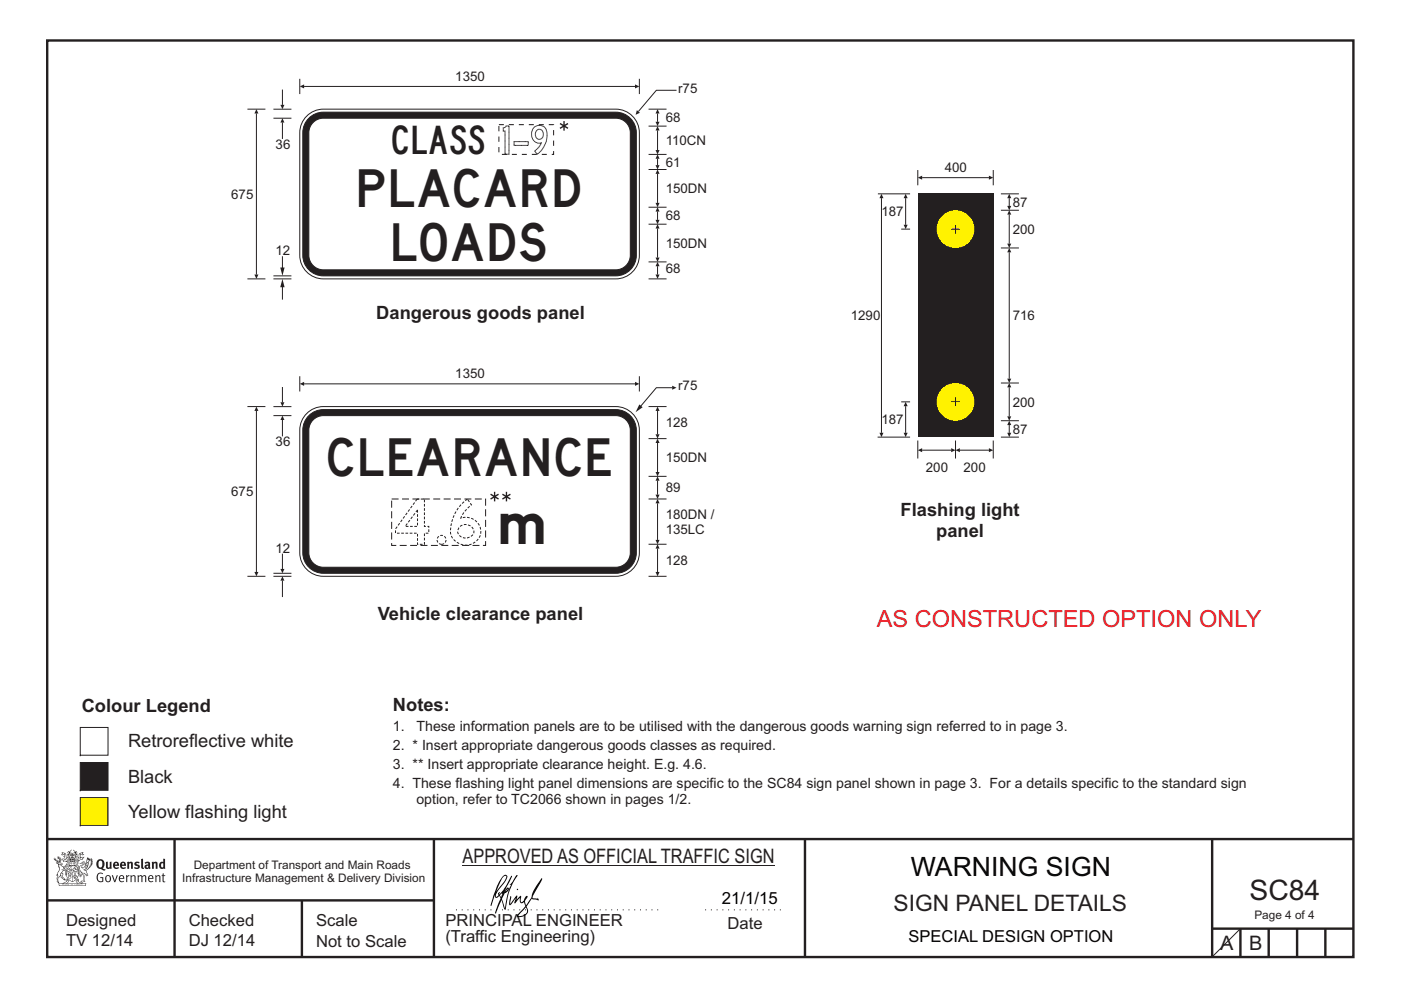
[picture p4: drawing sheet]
<svg xmlns="http://www.w3.org/2000/svg" width="297mm" height="210mm" viewBox="0 0 297 210" stroke-linecap="round" stroke-linejoin="round" font-family="sans-serif">
<g fill="none" stroke="#231f20" stroke-width=".51">
<path d="M10 8.6h276.9v194.4h-276.9zM10 178h277M37 178v25M92 178v25M170.7 177.9v25M257 178v25M10 191h82M64 191v12M257 197h30M263 197v6M269 197v6M275 197v6"/>
<path d="M281 197v6"/>
</g>
<path d="M96.7 193h43.3M149.5 193h16.8" fill="none" stroke="#231f20" stroke-width=".21" stroke-dasharray=".2 1" stroke-linecap="butt"/>
<path d="M98.1 183.5h66.1" fill="none" stroke="#231f20" stroke-width=".21"/>
<g fill="#231f20">
<path d="M21.1 182.6a.94 .94 0 0 0 .2 1.4 .84 .84 0 0 0 0-1.5zM20.7 182.5a.92 .92 0 0 1 1.2-.1 .92 .92 0 0 1 .2 1.2l-.3 .6 .6 .2-.1 .2-.6-.1a1.41 1.41 0 0 1-1.3-1.2z" fill-rule="evenodd"/>
<path d="M22.5 182.8l.4-.1v1.2l.1 .1 .3-.1v-1.1h.3l.1 1.4a1.26 1.26 0 0 1-1.2-.1z" fill-rule="evenodd"/>
<path d="M24.5 183.1l-.1 .3h.4l-.1-.3zM24.1 183a.66 .66 0 0 1 .9-.1 .66 .66 0 0 1 .2 .8h-.8v.2a.42 .42 0 0 0 .7 0l.1 .2a.79 .79 0 0 1-1.1 0 .79 .79 0 0 1 0-1.1z" fill-rule="evenodd"/>
<path d="M26 183.1l-.1 .3h.4l-.1-.3zM25.6 183a.66 .66 0 0 1 .9-.1 .66 .66 0 0 1 .2 .8h-.8v.2a.42 .42 0 0 0 .6 0l.2 .2a.79 .79 0 0 1-1.1 0 .79 .79 0 0 1 0-1.1z" fill-rule="evenodd"/>
<path d="M26.9 182.8l.4-.1v.2a.46 .46 0 0 1 .5-.1 .46 .46 0 0 1 .4 .4v1.1h-.4v-1l-.1-.2-.3 .1v1.1h-.4z" fill-rule="evenodd"/>
<path d="M28.6 183l.5-.3 .5 .2-.1 .2h-.5l-.1 .2a.56 .56 0 0 1 .7 .6 .56 .56 0 0 1-.8 .4l-.4-.1 .2-.3 .4 .1 .2-.1-.6-.4z" fill-rule="evenodd"/>
<path d="M29.9 182.2l.4-.1v1.8l.2 .4h-.3l-.2-.2z" fill-rule="evenodd"/>
<path d="M31.1 183.7v.3l.3-.1v-.3zM30.7 183a.67 .67 0 0 1 .6-.2 .67 .67 0 0 1 .5 .5l.1 .8-.2 .3-.2-.2a.5 .5 0 0 1-.7 0 .5 .5 0 0 1 0-.7l.6-.1v-.3l-.6 .1z" fill-rule="evenodd"/>
<path d="M32.2 182.8l.3-.1 .1 .2a.46 .46 0 0 1 .5-.1 .46 .46 0 0 1 .3 .4v1.1h-.4v-1l-.1-.2-.3 .1v1.1h-.4z" fill-rule="evenodd"/>
<path d="M34.3 183.1l-.1 .7 .2 .2 .2-.1v-.7zM34.6 182.1l.4 .1 .1 2.1-.4-.1a.71 .71 0 0 1-1-.6 .71 .71 0 0 1 .9-.7z" fill-rule="evenodd"/>
<path d="M20.8 185.3l.7-.2 .4 .2-.2 .1a.69 .69 0 0 0-.8 .1 .69 .69 0 0 0-.1 .9l.2 .4 .5 .1h.2v-.7h-.4l-.1-.2h.7v1a.96 .96 0 0 1-1.2-.1 .96 .96 0 0 1-.2-1.1z" fill-rule="evenodd"/>
<path d="M22.6 185.9a.57 .57 0 0 0-.1 .7 .57 .57 0 0 0 .6 .3 .7 .7 0 0 0-.2-1.1zM22.5 185.8a.69 .69 0 0 1 1.1 .6 .69 .69 0 0 1-1.1 .5 1.04 1.04 0 0 1 0-1.1z" fill-rule="evenodd"/>
<path d="M23.7 185.7l.2-.1 .4 1.3 .4-1.3h.3l-.6 1.5h-.2z" fill-rule="evenodd"/>
<path d="M25.6 185.8l-.2 .4h.7l-.2-.4zM25.4 185.8a.59 .59 0 0 1 .7-.1 .59 .59 0 0 1 .2 .7h-.9a.45 .45 0 0 0 .3 .5 .45 .45 0 0 0 .5-.1l.1 .1a.74 .74 0 0 1-1-.1 .74 .74 0 0 1 .1-1z" fill-rule="evenodd"/>
<path d="M26.7 185.7l.2-.1 .1 .2 .5-.2-.1 .3-.4 .2v1h-.2z" fill-rule="evenodd"/>
<path d="M27.6 185.7l.2-.1 .1 .2a.45 .45 0 0 1 .5-.2 .45 .45 0 0 1 .3 .4v1.1h-.2v-1.1l-.2-.2-.4 .2v1.1h-.2z" fill-rule="evenodd"/>
<path d="M29.1 185.7l.3-.1v.2l.4-.2 .4 .3 .3-.3a.37 .37 0 0 1 .5 .4v1.1h-.2v-1.1l-.2-.2-.4 .2v1.1h-.2v-1.1l-.2-.2-.4 .2v1.1h-.2z" fill-rule="evenodd"/>
<path d="M31.8 185.8l-.2 .4h.7l-.2-.4zM31.5 185.8a.59 .59 0 0 1 .8-.1 .59 .59 0 0 1 .2 .7h-.9a.45 .45 0 0 0 .3 .5 .45 .45 0 0 0 .5-.1l.1 .1a.74 .74 0 0 1-1-.1 .74 .74 0 0 1 0-1z" fill-rule="evenodd"/>
<path d="M32.9 185.7l.2-.1 .1 .2a.45 .45 0 0 1 .4-.2 .45 .45 0 0 1 .4 .4v1.1h-.2v-1.1l-.2-.2-.4 .2v1.1h-.3z" fill-rule="evenodd"/>
<path d="M34.5 185.3l.2-.1v.4h.4l-.1 .2h-.3v1v.1h.3l-.1 .2-.4-.1v-1.2h-.2v-.2h.2z" fill-rule="evenodd"/>
<path d="M13.2 180.9l.5 .1-.6 .3 .3-.3zM13.7 181.2l.3 .1 .1 1 .3-.5 .1 .5h-.2l-.1 .3-.7 .1v-.3l-.4-.1 .3-.1 .6 .2-.4-.7h.2zM13.2 180.7v.4l-.3 .2 .3 .1 .4-.2 .1 .4-.3 .2h.2l.2 .5-.4-.2-.4 .1 .5 .6 .2-.1 .8 .1-.6 .6 .2 .1 .6-.2-.1-.3 .3-.2h-.2l-.1 .4-.5 .2 .5-.7h-.5l.6-.2-.4 .1 .3-.3-.1-.6-.1-.1-.3 .5v-.2a.8 .8 0 0 0-.9-1.1z" fill-rule="evenodd"/>
<path d="M17 181.1l.5-.2-.3 .2 .4 .2zM16.8 181.2h.1l.1 .9 .3-.2 .4-.1-.3 .3v.2h-.4l-.3 .3-.1-.3-.3-.1 .1-.1-.1-.4 .4 .6 .1-.1zM16.3 181.5l-.1 .9 .4 .1h-.6l.6 .1-.2 .1h-.3l.4 .4h-.2v.3l-.5-.8 .5 1 .4-.6-.4-.2 .9-.5 .2 .1 .4-.5 .1-.2-.8 .2-.1-.7 .4 .2 .5-.2-.4-.2 .2-.2a.88 .88 0 0 0-1 1.2z" fill-rule="evenodd"/>
<path d="M15.5 182.9l.3 .2h-.2v.3v-.3h-.2l.2-.1z" fill-rule="evenodd"/>
<path d="M15.1 182.9l.2 .2h-.2v.3v-.3h-.2h.2z" fill-rule="evenodd"/>
<path d="M14.9 182.8h.9l.1 .7-.3 .1-.8-.1zM14.8 182.4l-.2 1.2h1.4l-.2-1.2-.1 .2h-.8z" fill-rule="evenodd"/>
<path d="M14.9 184.5v.2l.3-.1-.1-.2zM14.4 183.8l.2 .2-.3 .2v.5l.2 .1 .3-.1-.4-.4 .3 .1h.4l-.2-.4 .2-.2zM14.3 183.7h.9a.5 .5 0 0 0 .1 .8l-.3 .3a.47 .47 0 0 1-.7-.1 .47 .47 0 0 1 0-.6l.1-.1z" fill-rule="evenodd"/>
<path d="M15.6 184.2l.1-.1a.33 .33 0 0 1 .5-.2 .33 .33 0 0 1 .1 .5l-.3-.1 .2-.2h-.4l-.1 .1h.2l.1 .3h.3v.2h-.6l.1-.1-.3-.1zM15.5 184.2l-.1 .4h.2l-.1 .2h.9v-.2a.44 .44 0 0 0 0-.7 .44 .44 0 0 0-.7 .1z" fill-rule="evenodd"/>
<path d="M15.7 185.7l.4 .1zM15.9 185.2l.1 .4h-.2zM15.9 185.1l-.3 .7-.3 .2a.98 .98 0 0 1 1.1 .1z" fill-rule="evenodd"/>
<path d="M15.6 186l.3 .2v-.2h.2l-.2 .5v-.2l-.3 .1 .2-.2z" fill-rule="evenodd"/>
<path d="M15 185.3l.1 .1-.2 .3zM14.6 185.9h.4a.22 .22 0 0 1-.2 .3 .22 .22 0 0 1-.2-.3zM14.5 185.3l.2 .4zM14.6 185.8l.4 .1zM14.7 185.2l.2 .1-.1 .4zM14.4 185.2l.1 .5a.36 .36 0 0 0 0 .5 .36 .36 0 0 0 .5 0 .36 .36 0 0 0 .1-.5 .41 .41 0 0 0-.1-.5 .41 .41 0 0 0-.6 0z" fill-rule="evenodd"/>
<path d="M14.6 184.1l.2 .2z" fill-rule="evenodd"/>
<path d="M18.3 183.4l.1-.1v.4l-.5 .4z" fill-rule="evenodd"/>
<path d="M17.5 182.9l.2-.1 .3 .2-.7 .8-.1 .3 .3 .1a1.07 1.07 0 0 0 .7-.9l.4-.3v.2a1.36 1.36 0 0 1-1 1.3 1.32 1.32 0 0 0 1.2-1.6l.5-.7-.2 .5 .4-.2-.4 .4 .4-.2-.4 .4h.4l-.5 .2h.4l-.4 .2h.4l-.4 .1 .1 .1h-.2l.1 .2-.2 .1a.82 .82 0 0 1-1 .6l.3 .1 .5 .9-.3 .1-.2-.4-.4-.2 .1 1.8 .2 .1-.6 .2-.2-.2 .5-.1v-.2a2.24 2.24 0 0 0-.7-2.1v-.3a.69 .69 0 0 1 .6-.9l.1-.2zM16.6 184.5l.5 1.3 .1-.8 .2 .3-.3 .7-.4-.8h-.1l.1-.2zM18.5 182.2l.1 .3 .2-.2v.3l.2-.3v.2l-.8 .6zM16.8 183.2l.7-.1 .1 .2a.87 .87 0 0 0-.8 .6 .87 .87 0 0 0 .2 .9l.2 .4-.1 .5-.3-1.1-.2-.1-.1 .1 .1 .2-.2 .4 .3 .1 .2 .7h.3l.3-.6a1.62 1.62 0 0 1 .1 1.4h-.3l-.2 .3h.2l.1 .2 .2-.2h.5l-.2-.3-.1-1.5 .2 .1a.4 .4 0 0 0 .2 .3 .4 .4 0 0 0 .5 0l-.5-1 .8-.6 .1-.3h.3l-.1-.1 .3-.3h-.2l.2-.3-.1 .1 .1-.3-.1 .1 .1-.4h-.1l.1-.3v-.1l-.2 .2-.1-.4-.2 .4-.1-.4-.1 .2-.2-.3v.3l-.2-.4-.4 1.6a.58 .58 0 0 1-.8 .6l.7-.8v-.4h-.4z" fill-rule="evenodd"/>
<path d="M18.2 185.4l.3 .1z" fill-rule="evenodd"/>
<path d="M12.5 187.4h5.7l-.1 .4h-5.5zM13.5 187.4l.5-.3 .4-.4v.1l.1 .1-.3 .4zM14 186.6l.3-.1-.2 .3zM16.3 186.7l.4 .4 .5 .3h-.6l-.3-.3-.1-.2zM16.4 186.5l.2 .1-.1 .2zM12.4 187.4l.1 .5h5.7l.1-.5-.8-.1-.6-.2-.3-.2 .1-.5a.47 .47 0 0 0-.6 .4 .47 .47 0 0 0 .4 .6h-2.3a.47 .47 0 0 0 .4-.6 .47 .47 0 0 0-.6-.4l.1 .5-.3 .2-.6 .2z" fill-rule="evenodd"/>
<path d="M13.3 187.6v.1zM13.3 187.5l-.1 .3h.2z" fill-rule="evenodd"/>
<path d="M13.5 187.5l.1 .2 .1-.2v.2z" fill-rule="evenodd"/>
<path d="M13.9 187.5l.1 .2zM13.8 187.5v.3l.2-.1v-.1z" fill-rule="evenodd"/>
<path d="M14.2 187.6l.1 .1zM14.2 187.5l-.1 .3h.3z" fill-rule="evenodd"/>
<path d="M14.4 187.5h.2l.1 .3h-.3z" fill-rule="evenodd"/>
<path d="M15.1 187.6v.1zM15.1 187.5l-.1 .3h.2z" fill-rule="evenodd"/>
<path d="M15.3 187.5h.2l-.1 .3z" fill-rule="evenodd"/>
<path d="M15.8 187.5h.2l-.1 .3z" fill-rule="evenodd"/>
<path d="M16.1 187.5l.1 .3z" fill-rule="evenodd"/>
<path d="M16.3 187.5l.1 .2zM16.3 187.5v.3l.2-.1v-.1z" fill-rule="evenodd"/>
<path d="M16.6 187.5h.2v.3h-.2z" fill-rule="evenodd"/>
<path d="M16.9 187.5l.1 .3h-.1z" fill-rule="evenodd"/>
<path d="M17.1 187.5l.1 .3z" fill-rule="evenodd"/>
<path d="M17.3 187.5l.1 .3z" fill-rule="evenodd"/>
<path d="M14.9 182.1a.71 .71 0 0 1 .9 .1zM15.6 182.2l.2 .2zM15 182.2l.3 .1zM14.8 182.3l.1 .1zM15.2 181.9h.3zM15.2 181.3h.1v.2zM15.2 181h.2v.2zM15.3 181.6l.1 .2h-.2zM15.4 181.3l.1 .2zM15 181.3l.1 .1-.1 .1zM15.6 181.3h.1v.2zM14.4 180.6l-.3 .3 .5-.2v.4h-.3l-.1 .6 .2-.5 .3 .9v.4h1.2v-.4l.4-.9 .2 .3-.2-.5-.2 .1v-.4l.4 .2-.3-.4-.2 .3-.5-.6v.1a.41 .41 0 0 1 .3 .3 .41 .41 0 0 1-.1 .5l.1-.2a1 1 0 0 1 0 1.1l-.2-.1-.1-.3h.4l-.2-.2 .2-.3-.3 .1v-.4l-.3 .2-.2-.2 .1 .4-.4-.1 .1 .3-.1 .2h.4l-.1 .3-.3 .1a.93 .93 0 0 1 .1-1.1l.1 .3v-.4h-.2l.4-.6-.5 .5-.1-.2z" fill-rule="evenodd"/>
<path d="M12.4 183.4l.4 .1 .6 .5v.2a.83 .83 0 0 1 .6 1.2v-.2a.75 .75 0 0 0-1-.8l.4 .2-.6 .7-.1 .5a.95 .95 0 0 0-.3 1.3l-.1-.1a.77 .77 0 0 1 .1-1.1l-.1-.5-.1 .1 .2-.5a1.31 1.31 0 0 0 0-1.6zM13 185.2l.3 .1-.1 .8 .5 .4-.2-.1a.68 .68 0 0 1-.6-.8zM12.1 183a.68 .68 0 0 1 1 .3l-.5 .1-.1-.3zM11.4 182.1a1.19 1.19 0 0 0 1 .8h-.5l.4 .4 .1 .6a.9 .9 0 0 1-.2 1.2l-.3 .5h.3v.2a1.04 1.04 0 0 0-.1 1.2l.2 .3 .3-.1-.1-.1a.8 .8 0 0 1 .2-1.2l.1-.2a.89 .89 0 0 0 1.1 .9l-.6-.6 .1-.8-.3-.1 .4-.5 .4 .3 .1 .8a1.01 1.01 0 0 0-.3-1.4l.3-.6-.4 .4a.41 .41 0 0 1 .4-.5h-.1l-.5 .2-.5-.4h.3a.5 .5 0 0 0-.5-.5l.3-.4-.3 .2 .3-.4-.1-.3-.1 .4-.1-.6-.1 .3-.1-.5-.1 .3-.3-.2 .3 .3-.3-.1a.62 .62 0 0 1 .5 .9l-.1-.4v.4l-.3-.1v-.4l-.1 .3-.1-.3-.1 .2-.1-.5-.1 .3-.1-.4v.4z" fill-rule="evenodd"/>
<path d="M12.6 183.1l.1-.1 .2 .2z" fill-rule="evenodd"/>
<path d="M14 183.6h2.7v1l-.1-.9h-2.5v1.2h2.5v-.3v.6v-.2h-1.2v1.9a2.13 2.13 0 0 0 1.3-1.7 1.69 1.69 0 0 1-1.6 1.8l-.6-.4-.4-.6-.1-1.2v.6l.4 .8 .9 .7v-1.9h-1.2z" fill-rule="evenodd"/>
<circle cx="17.7" cy="182.9" r=".08"/>
</g>
<g fill="#000">
<path d="M107.5 188.6l.2-.1-.5 .6zM106.3 189.5l.3 .1-.3 .7-.3-.4zM106.8 185.9l.5-.1a9.3 9.3 0 0 1-2 3.2l-.1 .2 1-2.5zM106.5 185.9a14.7 14.7 0 0 0-2.2 5l-.3 1.1 .1 .2 .8-2.4a.42 .42 0 0 0 .2 .6 .42 .42 0 0 0 .6-.2l.2-.2 .2 .5-1.1 3.2h.2l1.1-2.8 .6 1.9 .2 .2 .2-.5a13.5 13.5 0 0 1 2-6.2l.4-.6-.1-.1-1.6 2.1 .4-.1a14.9 14.9 0 0 0-1.3 5.1l-.4-1.2a1.39 1.39 0 0 1 .2-1.8l.1-.2a.92 .92 0 0 0 .8-1.2 .75 .75 0 0 0-.7 .7l-.2 .2 1.6-3.4-.1-.1-.4 .7a10.5 10.5 0 0 1-2.2 3.3l.2-.4a.32 .32 0 0 0-.4 .1 .32 .32 0 0 0 .1 .5l-.5 .3a3.2 3.2 0 0 1 1.1-2.2l.5-.6a2.49 2.49 0 0 0 .7-1.7l-.3-.2z" fill-rule="evenodd"/>
<path d="M109.6 188.5l.3 .3h-.3z" fill-rule="evenodd"/>
<path d="M111.5 192.4a1.15 1.15 0 0 1 .1 1.3 1.15 1.15 0 0 1-1.2 .6h-.5zM108.1 190.1l-.2 1.6 .3 .3 1.2-1.5-.3 1.1 1.1-1.2a.94 .94 0 0 0 .4 1.2l.5-.3 .3 .9-1.2 1.3a.98 .98 0 0 0-.5 1 1.9 1.9 0 0 0 2.3-1.3l-.1-.3a1.02 1.02 0 0 1 .3-1.4l.5-.9 1.5 .3-.2-.5v.3l-1.1-.2v-.3l2-3.5 .1-.3-.1-.1-1.8 2.7a6.6 6.6 0 0 1-1.5 3l-.2-.2a1.01 1.01 0 0 1 .4-1.4l.1-.3-.3-.1-.3 .4-.2 .6-.5 .4-.2-.4 .1-.9-.2-.1-.8 .9 .2-.9-.1-.1-1.4 1.8 .2-1.4v-.2z" fill-rule="evenodd"/>
</g>
<path d="M17 154.3v5.9h5.9v-5.9z" fill-rule="evenodd" fill="#fff" stroke="#231f20" stroke-width=".21"/>
<path d="M17 161.7v5.9h5.9v-5.9z" fill-rule="evenodd" fill="#231f20" stroke="#231f20" stroke-width=".21"/>
<path d="M17 169.2v5.9h5.9v-5.9z" fill-rule="evenodd" fill="#fff200" stroke="#231f20" stroke-width=".21"/>
<path d="M137.5 115.4h3.8M139.4 116.3v5M137.5 122.2h3.8" fill="none" stroke="#231f20" stroke-width=".21"/>
<g fill="#231f20">
<path d="M139 121.3h.8l-.4 .9z"/>
<path d="M139.4 115.4l.4 1h-.8z"/>
</g>
<path d="M63.6 79.8v3.2M64.5 81.4h70.1" fill="none" stroke="#231f20" stroke-width=".21"/>
<g fill="#231f20">
<path d="M134.6 81l1 .4-1 .4z"/>
<path d="M63.6 81.4l.9-.4v.8z"/>
</g>
<path d="M142.5 82.2h-3.3l-3.9 4.5" fill="none" stroke="#231f20" stroke-width=".21"/>
<g fill="#231f20">
<path d="M135.6 85.8l.7 .6-1.5 1z"/>
<path d="M142.5 81.8l.9 .4-.9 .5z"/>
</g>
<path d="M135.6 79.8v3.2M137.5 86.2h3.8M137.5 93h3.8M139.4 87.1v5" fill="none" stroke="#231f20" stroke-width=".21"/>
<g fill="#231f20">
<path d="M139 92.1h.8l-.4 .9z"/>
<path d="M139.4 86.2l.4 1h-.8z"/>
</g>
<path d="M139.4 106.7v7.8" fill="none" stroke="#231f20" stroke-width=".21"/>
<g fill="#231f20">
<path d="M139 114.5h.8l-.4 .9z"/>
<path d="M139.4 105.8l.4 1h-.8z"/>
</g>
<path d="M137.5 101h3.8M137.5 105.8h3.8M139.4 101.9v3" fill="none" stroke="#231f20" stroke-width=".21"/>
<g fill="#231f20">
<path d="M139 104.9h.8l-.4 .9z"/>
<path d="M139.4 101l.4 1h-.8z"/>
</g>
<path d="M139.4 93.9v6.2" fill="none" stroke="#231f20" stroke-width=".21"/>
<g fill="#231f20">
<path d="M139 100.1h.8l-.4 .9z"/>
<path d="M139.4 93l.4 1h-.8z"/>
</g>
<path d="M64.7 88a5 5 0 0 1 3.9-1.8h62a5 5 0 0 1 5 5v26a5 5 0 0 1-5 5h-62a5 5 0 0 1-5-5v-26a5 5 0 0 1 1.1-3.2z" fill-rule="evenodd" fill="#fff" stroke="#231f20" stroke-width=".21"/>
<path d="M65.8 87.9a4.3 4.3 0 0 1 2.8-1h62a4.4 4.4 0 0 1 4.3 4.3v26a4.4 4.4 0 0 1-4.3 4.4h-62a4.4 4.4 0 0 1-4.4-4.4v-26a4.4 4.4 0 0 1 1.6-3.3z" fill-rule="evenodd" fill="#231f20" stroke="#231f20" stroke-width=".21"/>
<path d="M66.2 89.3a3.1 3.1 0 0 1 2.4-1.1h62a3.1 3.1 0 0 1 3 3v26a3.1 3.1 0 0 1-3 3.1h-62a3.1 3.1 0 0 1-3.1-3.1v-26l.1-.7z" fill-rule="evenodd" fill="#fff" stroke="#231f20" stroke-width=".21"/>
<path d="M83 105.8h20v9.9h-20z" fill="none" stroke="#231f20" stroke-width=".21" stroke-dasharray="1.5 .7" stroke-linecap="butt"/>
<g fill="#231f20">
<path d="M104.1 104.7l.6 .4v-.8h.3v.8l.6-.4 .2 .3-.7 .3 .7 .4-.2 .3-.6-.4v.7h-.3v-.7l-.6 .4-.2-.3 .7-.4-.7-.3z"/>
<path d="M106.6 104.7l.6 .4v-.8h.3v.8l.6-.4 .2 .3-.6 .3 .6 .4-.2 .3-.6-.4v.7h-.3v-.7l-.6 .4-.2-.3 .7-.4-.7-.3z"/>
</g>
<path d="M52.5 86.2h3.8M54.4 87.1v34.2" fill="none" stroke="#231f20" stroke-width=".21"/>
<g fill="#231f20">
<path d="M53.9 121.3h.9l-.4 .9z"/>
<path d="M54.4 86.2l.4 1h-.9z"/>
</g>
<path d="M52.5 122.2h3.8M58 121.6h3.8M59.9 123.1v3.5" fill="none" stroke="#231f20" stroke-width=".21"/>
<path d="M59.9 122.2l.4 1h-.8z" fill="#231f20"/>
<path d="M59.9 117.4v3.3M58 122.2h3.8" fill="none" stroke="#231f20" stroke-width=".21"/>
<path d="M59.5 120.7h.8l-.4 .9z" fill="#231f20"/>
<path d="M58 86.2h3.8M59.9 89.1v3.5" fill="none" stroke="#231f20" stroke-width=".21"/>
<path d="M59.9 88.2l.4 .9h-.8z" fill="#231f20"/>
<path d="M58 88.2h3.8M59.9 82.1v3.2" fill="none" stroke="#231f20" stroke-width=".21"/>
<path d="M59.5 85.3h.8l-.4 .9z" fill="#231f20"/>
<path d="M137.5 59.2h3.8M139.4 56.5v1.7" fill="none" stroke="#231f20" stroke-width=".21"/>
<g fill="#231f20">
<path d="M139 58.2h.8l-.4 .9z"/>
<path d="M139.4 55.6l.4 .9h-.8z"/>
</g>
<path d="M63.6 16.7v3.3M64.5 18.3h70.1" fill="none" stroke="#231f20" stroke-width=".21"/>
<g fill="#231f20">
<path d="M134.6 17.9l1 .4-1 .5z"/>
<path d="M63.6 18.3l.9-.4v.9z"/>
</g>
<path d="M143.4 19.2h-4.2l-3.9 4.5" fill="none" stroke="#231f20" stroke-width=".21"/>
<path d="M135 23.4l.7 .5-.9 .5z" fill="#231f20"/>
<path d="M135.6 16.7v3.3M137.5 47.6h3.8M137.5 55.6h3.8M139.4 44.9v1.7" fill="none" stroke="#231f20" stroke-width=".21"/>
<g fill="#231f20">
<path d="M139 46.6h.8l-.4 .9z"/>
<path d="M139.4 44l.4 .9h-.8z"/>
</g>
<path d="M139.4 48.5v6.1" fill="none" stroke="#231f20" stroke-width=".21"/>
<g fill="#231f20">
<path d="M139 54.6h.8l-.4 .9z"/>
<path d="M139.4 47.6l.4 .9h-.8z"/>
</g>
<path d="M137.5 36h3.8M139.4 36.9v6.1M137.5 44h3.8" fill="none" stroke="#231f20" stroke-width=".21"/>
<g fill="#231f20">
<path d="M139 43h.8l-.4 1z"/>
<path d="M139.4 36l.4 .9h-.8z"/>
</g>
<path d="M137.5 26.8h3.8M139.4 24.1v1.7" fill="none" stroke="#231f20" stroke-width=".21"/>
<g fill="#231f20">
<path d="M139 25.8h.8l-.4 .9z"/>
<path d="M139.4 23.2l.4 .9h-.8z"/>
</g>
<path d="M137.5 23.2h3.8M139.4 27.7v4.1" fill="none" stroke="#231f20" stroke-width=".21"/>
<g fill="#231f20">
<path d="M139 31.8h.8l-.4 .9z"/>
<path d="M139.4 26.8l.4 .9h-.8z"/>
</g>
<path d="M137.5 32.8h3.8M139.4 33.7v1.3" fill="none" stroke="#231f20" stroke-width=".21"/>
<g fill="#231f20">
<path d="M139 35h.8l-.4 .9z"/>
<path d="M139.4 32.8l.4 .9h-.8z"/>
</g>
<path d="M64.7 24.9a5 5 0 0 1 3.9-1.7h62a5 5 0 0 1 5 5v26a5 5 0 0 1-5 5h-62a5 5 0 0 1-5-5v-26a5 5 0 0 1 1.1-3.3z" fill-rule="evenodd" fill="#fff" stroke="#231f20" stroke-width=".21"/>
<path d="M65.8 24.8a4.3 4.3 0 0 1 2.8-1h62a4.4 4.4 0 0 1 4.3 4.4v26a4.4 4.4 0 0 1-4.3 4.3h-62a4.4 4.4 0 0 1-4.4-4.3v-26a4.4 4.4 0 0 1 1.6-3.4z" fill-rule="evenodd" fill="#231f20" stroke="#231f20" stroke-width=".21"/>
<path d="M66.6 25.8l1.3-.6 .7-.1h62a3.1 3.1 0 0 1 3 3.1v26a3.1 3.1 0 0 1-3 3h-62a3.1 3.1 0 0 1-3.1-3v-26a3.1 3.1 0 0 1 1.1-2.4z" fill-rule="evenodd" fill="#fff" stroke="#231f20" stroke-width=".21"/>
<path d="M105.8 26.4h11.6v6.3h-11.6z" fill="none" stroke="#231f20" stroke-width=".22" stroke-dasharray="1.1 1.1" stroke-linecap="butt"/>
<path d="M52.5 23.2h3.8M54.4 24.1v34.1" fill="none" stroke="#231f20" stroke-width=".21"/>
<g fill="#231f20">
<path d="M53.9 58.2h.9l-.4 .9z"/>
<path d="M54.4 23.2l.4 .9h-.9z"/>
</g>
<path d="M52.5 59.2h3.8M58 58.5h3.8M59.9 60.1v3.5" fill="none" stroke="#231f20" stroke-width=".21"/>
<path d="M59.9 59.2l.4 1.7h-.9z" fill="#231f20"/>
<path d="M58 59.2h3.8M59.9 54.4v3.2" fill="none" stroke="#231f20" stroke-width=".21"/>
<path d="M59.4 56.7h.9l-.4 1.8z" fill="#231f20"/>
<path d="M58 23.2h3.8M59.9 26v3.5" fill="none" stroke="#231f20" stroke-width=".21"/>
<path d="M59.9 25.1l.4 .9h-.8z" fill="#231f20"/>
<path d="M59.9 19v3.3M58 25.1h3.8" fill="none" stroke="#231f20" stroke-width=".21"/>
<path d="M59.5 22.2h.8l-.4 1z" fill="#231f20"/>
<g fill="#231f20">
<path d="M118.8 26.1l.6 .4v-.8h.3v.7l.7-.3 .1 .2-.6 .4 .6 .4-.1 .2-.7-.3v.7h-.3v-.7l-.6 .4-.1-.3 .6-.4-.6-.4z"/>
<path d="M194.6 41.1h16v51.6h-16z"/>
</g>
<circle cx="202.6" cy="48.6" r="4" fill="#fff200"/>
<path d="M194.6 36.1v3.2M195.5 37.7h14.2" fill="none" stroke="#231f20" stroke-width=".21"/>
<g fill="#231f20">
<path d="M209.7 37.3l.9 .4-.9 .4z"/>
<path d="M194.6 37.7l.9-.4v.8z"/>
</g>
<path d="M210.6 36.1v3.2M212.2 41.1h3.8M212.2 52.6h3.8M214 45.5v6.2" fill="none" stroke="#231f20" stroke-width=".21"/>
<g fill="#231f20">
<path d="M213.6 51.7h.8l-.4 .9z"/>
<path d="M214 44.6l.4 .9h-.8z"/>
</g>
<path d="M214 53.5v26.8" fill="none" stroke="#231f20" stroke-width=".21"/>
<g fill="#231f20">
<path d="M214 52.6l.4 .9h-.8z"/>
<path d="M213.6 80.3h.8l-.4 .9z"/>
</g>
<circle cx="202.6" cy="85.2" r="4" fill="#fff200"/>
<path d="M212.2 44.6h3.8M214 42v1.7" fill="none" stroke="#231f20" stroke-width=".21"/>
<g fill="#231f20">
<path d="M214 41.1l.4 .9h-.8z"/>
<path d="M213.6 43.7h.8l-.4 .9z"/>
</g>
<path d="M212.2 92.7h3.8M212.2 81.2h3.8M212.2 89.2h3.8M214 90.1v1.7" fill="none" stroke="#231f20" stroke-width=".21"/>
<g fill="#231f20">
<path d="M213.6 91.8h.8l-.4 .9z"/>
<path d="M214 89.2l.4 1h-.8z"/>
</g>
<path d="M195.5 95.5h6.2" fill="none" stroke="#231f20" stroke-width=".21"/>
<g fill="#231f20">
<path d="M201.7 95.1l.9 .4-.9 .4z"/>
<path d="M194.6 95.5l.9-.4v.8z"/>
</g>
<path d="M191.1 85.2h1.9M214 82.1v6.2" fill="none" stroke="#231f20" stroke-width=".21"/>
<g fill="#231f20">
<path d="M214 81.2l.4 1h-.8z"/>
<path d="M213.6 88.3h.8l-.4 .9z"/>
</g>
<path d="M192 86.1v5.7" fill="none" stroke="#231f20" stroke-width=".21"/>
<g fill="#231f20">
<path d="M192 85.2l.4 1h-.8z"/>
<path d="M191.6 91.8h.8l-.4 .9z"/>
</g>
<path d="M186.1 41.1h6.9M192 42v5.7M201.6 48.6h1.9M202.6 47.7v1.8M201.6 85.2h1.9M202.6 84.3v1.9" fill="none" stroke="#231f20" stroke-width=".21"/>
<g fill="#231f20">
<path d="M192 41.1l.4 .9h-.8z"/>
<path d="M191.6 47.7h.8l-.4 .9z"/>
</g>
<path d="M186.9 42v49.8M191.1 48.6h1.9" fill="none" stroke="#231f20" stroke-width=".21"/>
<g fill="#231f20">
<path d="M186.9 41.1l.4 .9h-.8z"/>
<path d="M186.5 91.8h.8l-.4 .9z"/>
</g>
<path d="M186.1 92.7h6.9M194.6 93.4v3.9M203.5 95.5h6.2" fill="none" stroke="#231f20" stroke-width=".21"/>
<g fill="#231f20">
<path d="M202.6 95.5l.9-.4v.8z"/>
<path d="M209.7 95.1l.9 .4-.9 .4z"/>
</g>
<path d="M202.6 93.4v3.9M210.6 93.4v3.9M263 197l-6 6" fill="none" stroke="#231f20" stroke-width=".21"/>
<text font-size="9.6" fill="#231f20" x="83.9" y="115.5">4.6</text>
<g font-size="8" fill="#231f20">
<text x="76.1" y="43.9">PLACARD</text>
<text x="83.5" y="55.5">LOADS</text>
<text x="69.6" y="101">CLEARANCE</text>
</g>
<text font-size="6.4" fill="#231f20" x="106.2" y="115.4">m</text>
<g font-size="6" fill="#231f20">
<text x="83.2" y="32.7">CLASS</text>
<text x="106.7" y="32.7">1-9</text>
<text x="264.9" y="190.9">SC84</text>
</g>
<text font-size="5.6" fill="#010202" x="193.1" y="185.8">WARNING SIGN</text>
<text font-size="5" fill="#ed1c24" x="185.9" y="133">AS CONSTRUCTED OPTION ONLY</text>
<text font-size="4.8" fill="#231f20" x="189.5" y="193.2">SIGN PANEL DETAILS</text>
<g font-size="4.2" fill="#231f20">
<text x="98.1" y="183">APPROVED AS OFFICIAL TRAFFIC SIGN</text>
<text x="258.7" y="201.6">A</text>
<text x="264.9" y="201.6">B</text>
</g>
<g font-size="3.9" fill="#231f20">
<text x="79.8" y="67.6">Dangerous goods panel</text>
<text x="191" y="109.5">Flashing light</text>
<text x="198.5" y="113.8">panel</text>
<text x="80.1" y="131.5">Vehicle clearance panel</text>
<text x="17.3" y="151">Colour Legend</text>
<text x="83.3" y="150.9">Notes:</text>
<text x="27.1" y="158.5">Retroreflective white</text>
<text x="27.1" y="166">Black</text>
<text x="27.1" y="173.5">Yellow flashing light</text>
</g>
<text font-size="3.6" fill="#010202" x="153.1" y="191.8">21/1/15</text>
<g font-size="3.5" fill="#231f20">
<text x="14" y="196.4">Designed</text>
<text x="40" y="196.4">Checked</text>
<text x="67" y="196.4">Scale</text>
<text x="94.4" y="196.3">PRINCIPAL ENGINEER</text>
<text x="154.3" y="197">Date</text>
<text x="14" y="200.8">TV 12/14</text>
<text x="40" y="200.8">DJ 12/14</text>
<text x="67" y="200.8">Not to Scale</text>
<text x="94.4" y="199.8">(Traffic Engineering)</text>
</g>
<text font-size="3.5" fill="#010202" x="192.6" y="199.9">SPECIAL DESIGN OPTION</text>
<g font-size="3" fill="#231f20">
<text x="83.3" y="155.1">1.</text>
<text x="88.3" y="155.1">These information panels are to be utilised with the dangerous goods warning sign referred to in page 3.</text>
<text x="83.3" y="159.1">2. * Insert appropriate dangerous goods classes as required.</text>
<text x="83.3" y="163.2">3. ** Insert appropriate clearance height. E.g. 4.6.</text>
<text x="83.3" y="167.2">4. These flashing light panel dimensions are specific to the SC84 sign panel shown in page 3. For a details specific to the standard sign</text>
<text x="88.3" y="170.5">option, refer to TC2066 shown in pages 1/2.</text>
</g>
<g font-size="2.8" fill="#231f20">
<text x="96.5" y="17.2">1350</text>
<text x="143.8" y="19.7">r75</text>
<text x="141.1" y="25.9">68</text>
<text x="58.4" y="31.5">36</text>
<text x="141.1" y="35.3">61</text>
<text x="141.1" y="30.8">110CN</text>
<text x="141.1" y="40.9">150DN</text>
<text x="200.3" y="36.5">400</text>
<text x="49" y="42.2">675</text>
<text x="141.1" y="46.7">68</text>
<text x="186.9" y="45.8">187</text>
<text x="214.7" y="43.9">87</text>
<text x="141.1" y="52.5">150DN</text>
<text x="214.7" y="49.6">200</text>
<text x="58.4" y="54.2">12</text>
<text x="141.1" y="58">68</text>
<text x="180.4" y="67.9">1290</text>
<text x="214.7" y="67.9">716</text>
<text x="96.5" y="80.3">1350</text>
<text x="143.8" y="82.8">r75</text>
<text x="186.9" y="89.9">187</text>
<text x="214.7" y="86.2">200</text>
<text x="58.4" y="94.6">36</text>
<text x="141.1" y="90.6">128</text>
<text x="214.7" y="92">87</text>
<text x="141.1" y="98">150DN</text>
<text x="196.3" y="100.2">200</text>
<text x="204.3" y="100.2">200</text>
<text x="49" y="105.3">675</text>
<text x="141.1" y="104.4">89</text>
<text x="141.1" y="110.1">180DN /</text>
<text x="141.1" y="113.2">135LC</text>
<text x="58.4" y="117.3">12</text>
<text x="141.1" y="119.8">128</text>
</g>
<g font-size="2.5" fill="#231f20">
<text x="41.1" y="184.3">Department of Transport and Main Roads</text>
<text x="38.6" y="187.1">Infrastructure Management &amp; Delivery Division</text>
<text x="266" y="194.9">Page 4 of 4</text>
</g>
</svg>
